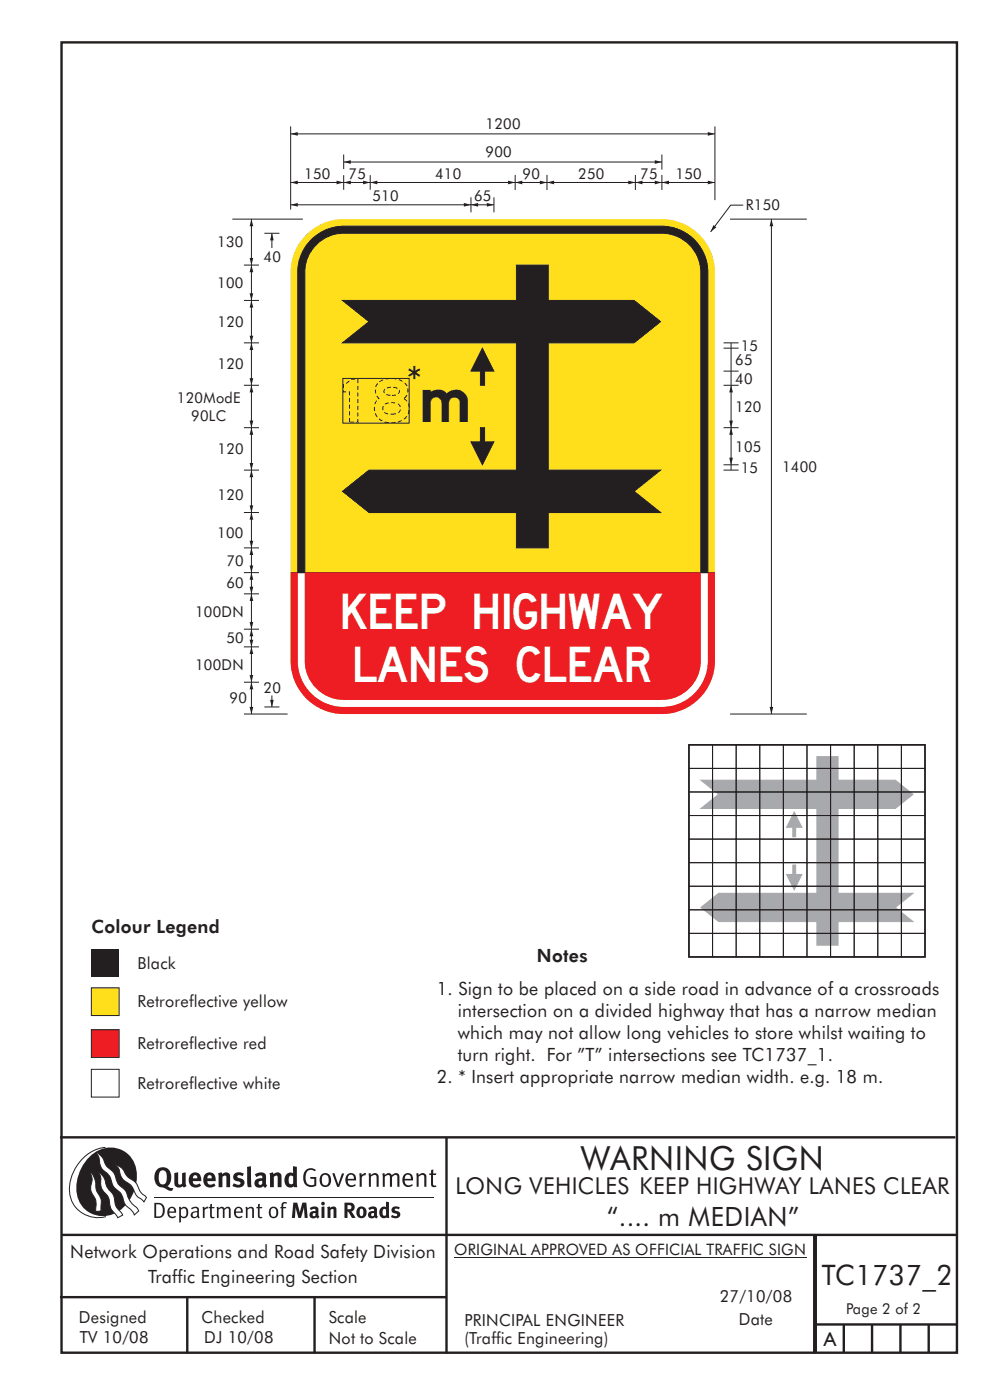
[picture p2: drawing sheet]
<svg xmlns="http://www.w3.org/2000/svg" width="210mm" height="297mm" viewBox="0 0 210 297" stroke-linecap="round" stroke-linejoin="round" font-family="sans-serif">
<g fill="none" stroke="#231f20" stroke-width=".51">
<path d="M13.1 9h189.9v278h-189.9zM12.7 241.3h190M94.7 241.4v45.8M12.7 275.2h82M13 262h190M39.7 275.2v12M66.7 275.2v12M172.7 262.2v25M173 262.2v24.8M173 281h30M179 281v6M185 281v6"/>
<path d="M191 281v6M197 281v6"/>
</g>
<path d="M96.3 266.7h74.7" fill="none" stroke="#231f20" stroke-width=".21"/>
<g fill="#231f20">
<path d="M64.9 248.2a1.61 1.61 0 0 1 2.1 0l-.2 .3a1.17 1.17 0 0 0-1.4-.2 1.17 1.17 0 0 0-.6 1.3 1.42 1.42 0 0 0 1.2 1.9l.7-.2v-1.2h-.8l-.1-.4h1.3v1.8a1.82 1.82 0 0 1-2.2 0 1.82 1.82 0 0 1-.6-2.1l.2-.7z" fill-rule="evenodd"/>
<path d="M68.2 249.1a1.77 1.77 0 0 0 .4 2.7 1.39 1.39 0 0 0 1.4-.5 1.39 1.39 0 0 0 .2-1.5 1.19 1.19 0 0 0-2-.7zM68.5 249.4a.83 .83 0 0 1 1 .1 .83 .83 0 0 1 .2 .9 .75 .75 0 0 1-.6 1.1 .75 .75 0 0 1-.8-.8v-1z" fill-rule="evenodd"/>
<path d="M70.5 249l.4-.1 .8 2.4 .8-2.3h.5l-1.1 2.8h-.4z" fill-rule="evenodd"/>
<path d="M73.6 249.3a1.74 1.74 0 0 0 .5 2.5h.9l.5-.3-.2-.3a.89 .89 0 0 1-1.1 .2 .89 .89 0 0 1-.4-1h1.7a1.15 1.15 0 0 0-.4-1.3 1.15 1.15 0 0 0-1.5 .2zM74 249.4a.67 .67 0 0 1 .8-.1 .67 .67 0 0 1 .3 .8h-1.3z" fill-rule="evenodd"/>
<path d="M76.2 249l.4-.1 .1 .4 .5-.4h.5l-.2 .5a.61 .61 0 0 0-.8 .6v1.8h-.4z" fill-rule="evenodd"/>
<path d="M78.1 249l.5-.1 .1 .4a.89 .89 0 0 1 .9-.4 .89 .89 0 0 1 .7 .7v2.2h-.4v-2.2l-.1-.2-.3-.1-.8 .4v2.1h-.4z" fill-rule="evenodd"/>
<path d="M81.1 249l.4-.1 .1 .4a.83 .83 0 0 1 .8-.4 .83 .83 0 0 1 .7 .5 .86 .86 0 0 1 .9-.5 .86 .86 0 0 1 .7 .7v2.2h-.4l-.1-2.3a.5 .5 0 0 0-.8 0l-.2 .2v2.1h-.5v-2.2l-.4-.3-.7 .4v2.1h-.4z" fill-rule="evenodd"/>
<path d="M85.7 249.3a1.74 1.74 0 0 0 .5 2.5h.9l.5-.3-.2-.3a.89 .89 0 0 1-1.1 .2 .89 .89 0 0 1-.4-1h1.7a1.15 1.15 0 0 0-.5-1.3 1.15 1.15 0 0 0-1.4 .2zM86 249.4a.67 .67 0 0 1 .9-.1 .67 .67 0 0 1 .3 .8h-1.3z" fill-rule="evenodd"/>
<path d="M88.3 249l.4-.1 .1 .4a.89 .89 0 0 1 .9-.4 .89 .89 0 0 1 .8 .7v2.2h-.5v-2.2l-.1-.2-.3-.1-.8 .4v2.1h-.4z" fill-rule="evenodd"/>
<path d="M91.5 248.2l.4-.1v.9h.7l-.2 .3h-.5v2.1l.1 .1h.5l.1 .3a.71 .71 0 0 1-1.2-.6v-1.9h-.3v-.3h.3z" fill-rule="evenodd"/>
<path d="M37 248.9l.8-.2v2a.46 .46 0 0 0 .2 .6 .46 .46 0 0 0 .6-.2v-2.2l.8-.2v2.4l.2 .5-.6 .4-.2-.3a1.03 1.03 0 0 1-1.2 .2 1.03 1.03 0 0 1-.6-1.1z" fill-rule="evenodd"/>
<path d="M40.4 249.2a1.64 1.64 0 0 0 0 2.2 1.64 1.64 0 0 0 2.3 .1l-.4-.4a.78 .78 0 0 1-.9 .3 .78 .78 0 0 1-.5-.8h1.8a1.37 1.37 0 0 0-.6-1.7 1.37 1.37 0 0 0-1.7 .3zM41.1 249.5a.48 .48 0 0 1 .6-.1 .48 .48 0 0 1 .2 .6h-1z" fill-rule="evenodd"/>
<path d="M43.5 249.2a1.65 1.65 0 0 0-.2 1.9 1.65 1.65 0 0 0 1.9 .8l.5-.4-.3-.4a.78 .78 0 0 1-.9 .3 .78 .78 0 0 1-.5-.8h1.8a1.37 1.37 0 0 0-.6-1.7 1.37 1.37 0 0 0-1.7 .3zM44.1 249.5a.48 .48 0 0 1 .6-.1 .48 .48 0 0 1 .2 .6h-.9z" fill-rule="evenodd"/>
<path d="M46.3 248.9l.7-.2 .1 .4a.95 .95 0 0 1 1-.3 .95 .95 0 0 1 .7 .8v2.3h-.8v-2.3l-.3-.2-.5 .3v2.2h-.8z" fill-rule="evenodd"/>
<path d="M49.7 249.1a1.73 1.73 0 0 1 2-.1l-.2 .5-.6-.2a.42 .42 0 0 0-.6 .3l.2 .3a1.23 1.23 0 0 1 1.4 1 1.47 1.47 0 0 1-2.3 .9l-.3-.2 .3-.6 .7 .3a.47 .47 0 0 0 .7-.3 .87 .87 0 0 0-1-.5l-.4-.2-.1-.4z" fill-rule="evenodd"/>
<path d="M54.1 249.2l.3 .5 .3-.1a.62 .62 0 0 1 .9 0l.1 .4a1.21 1.21 0 0 0-1.4 .3 1.21 1.21 0 0 0-.1 1.3 1.19 1.19 0 0 0 1.6 .1l.5 .3 .4-.5-.3-.3v-1.4a.96 .96 0 0 0-1.3-1zM55 250.6l.6-.1v.7a.43 .43 0 0 1-.6 .1 .43 .43 0 0 1 0-.7z" fill-rule="evenodd"/>
<path d="M57.2 248.9l.7-.2 .1 .4a.95 .95 0 0 1 1.1-.3 .95 .95 0 0 1 .6 .8v2.3h-.8v-2.3l-.2-.2-.6 .3v2.2h-.8z" fill-rule="evenodd"/>
<path d="M62.2 247.4v1.5a1.29 1.29 0 0 0-1.4 .2 1.29 1.29 0 0 0-.5 1.3 1.24 1.24 0 0 0 .6 1.3 1.24 1.24 0 0 0 1.4 0l.1 .2h.7l-.1-4.3zM61.5 249.5l.4-.1 .3 .2v1.5l-.3 .1a.48 .48 0 0 1-.6-.4 1.52 1.52 0 0 1 .2-1.3z" fill-rule="evenodd"/>
<path d="M52.4 247.6l.8-.2 .2 4.5h-.8l-.1-.2z" fill-rule="evenodd"/>
</g>
<path d="M22.4 243.4a9 9 0 0 0-7.4 10.9 6.2 6.2 0 0 0 7.5 3.8M32.7 254h59.4" fill="none" stroke="#231f20" stroke-width=".21"/>
<path d="M19.1 245.3a5.7 5.7 0 0 1 6.5-1.4 5.7 5.7 0 0 1 3.4 5.7 8.6 8.6 0 0 1-6.2 8.3 5.7 5.7 0 0 1-6.5-7 9.9 9.9 0 0 1 2.8-5.6z" fill-rule="evenodd" fill="#231f20"/>
<path d="M24.5 247.1a3.1 3.1 0 0 1 2.3 2.2l.7 .7a3.2 3.2 0 0 1 2 2.4l.4 .6 1.2 1.1-.6 .9-.2-.3a3.5 3.5 0 0 1-1.9-2.1 3.8 3.8 0 0 0-2.1-2.2 3.5 3.5 0 0 1-1-2.2zM20.4 244.5a3.4 3.4 0 0 1 1.9 2.5l.7 .8a3.3 3.3 0 0 1 1.7 2.6 4.4 4.4 0 0 0 1.7 2l.3 .3a6.1 6.1 0 0 0 2.5 3.7l.2 .5-.9 .9a6.1 6.1 0 0 0-1.9-2.2l-.4-.8a3.6 3.6 0 0 0-1.9-2.8l-.6-1a3.6 3.6 0 0 0-1.9-2.8 3.7 3.7 0 0 1-.8-2.4zM21 248.7a3.4 3.4 0 0 1 1.5 2.7l.6 1a3.8 3.8 0 0 1 1.4 3.1l.3 .7 1.2 1.6-1 .6-.5-.8a3.2 3.2 0 0 1-1.3-2.8 4.3 4.3 0 0 0-1.4-2.2 4.7 4.7 0 0 1-.5-2.9zM19.2 248.7a5.1 5.1 0 0 1 1.2 3.7l.3 .7a3.1 3.1 0 0 1 .7 3l.1 .8-1.1 .2-.1-.8a3.5 3.5 0 0 0-.9-3.3 3.6 3.6 0 0 1 .1-2.5z" fill-rule="evenodd" fill="#fff" stroke="#231f20" stroke-width=".21"/>
<g fill="#231f20">
<path d="M33.4 248.1a2.51 2.51 0 0 0 .4 3.7l.8 .1a2.78 2.78 0 0 0 2 .7l.2-.6h-.6l-.7-.3a2.56 2.56 0 0 0 0-3.8 1.83 1.83 0 0 0-2.1 .2zM34 248.5a.87 .87 0 0 1 1 0 .87 .87 0 0 1 .4 .9v.4a1.17 1.17 0 0 1-.9 1.5l-.3-.1a2.38 2.38 0 0 1-.2-2.7z" fill-rule="evenodd"/>
<path d="M33.1 255.5v2.6a1.12 1.12 0 0 0 1.2-.3 1.12 1.12 0 0 0 .2-1.2l-.1-.5-.3-.4zM32.7 255.2h1.1a1.67 1.67 0 0 1 1.2 1.6 1.67 1.67 0 0 1-1.3 1.6h-1zM36.1 256.5l-.2 .5h1.1a.55 .55 0 0 0-.3-.6 .55 .55 0 0 0-.6 .1zM35.8 256.3a.95 .95 0 0 1 1.2-.1 .95 .95 0 0 1 .4 1.1h-1.5a.72 .72 0 0 0 .4 .8 .72 .72 0 0 0 .9-.2l.1 .3a1.15 1.15 0 0 1-1.5 0 1.15 1.15 0 0 1-.2-1.5zM38.4 256.7v1.2a.7 .7 0 0 0 .9 .1 .7 .7 0 0 0 .2-.9 .61 .61 0 0 0-.4-.7 .61 .61 0 0 0-.7 .3zM38 256.1l.3-.1 .1 .4a.95 .95 0 0 1 1.2-.2 .95 .95 0 0 1 .3 1.2 .92 .92 0 0 1-.5 .9 .92 .92 0 0 1-1-.1v1.1l-.4 .1zM40.9 257.4a.5 .5 0 0 0 .2 .8 .5 .5 0 0 0 .7-.4v-.6zM40.5 256.3a1 1 0 0 1 1.7 .3v1.4l.2 .2-.2 .3-.3-.3a.78 .78 0 0 1-1.4-.1 .78 .78 0 0 1 .8-1.1h.5a.58 .58 0 0 0-.3-.7 .58 .58 0 0 0-.7 .2zM43 256.1l.3-.1 .1 .4 .3-.3 .5-.1-.2 .4a.52 .52 0 0 0-.6 .5v1.5h-.4zM44.6 255.5l.4-.1-.1 .7h.6l-.1 .3h-.5v1.5a.35 .35 0 0 0 .6 .3v.2a.57 .57 0 0 1-.6 .1 .57 .57 0 0 1-.3-.5v-1.6h-.3v-.3h.3zM45.9 256.1l.4-.1 .1 .4 .2-.2a.64 .64 0 0 1 1 .2 .7 .7 0 0 1 .8-.4 .7 .7 0 0 1 .5 .6v1.8h-.3v-1.7l-.3-.4-.7 .4v1.7h-.3v-1.6a.38 .38 0 0 0-.3-.5 .38 .38 0 0 0-.5 .2l-.1 .2v1.7h-.4zM50.2 256.5l-.2 .5h1.1a.55 .55 0 0 0-.2-.6 .55 .55 0 0 0-.7 .1zM49.9 256.3a.95 .95 0 0 1 1.2-.1 .95 .95 0 0 1 .4 1.1h-1.5a.72 .72 0 0 0 .4 .8 .72 .72 0 0 0 .9-.2l.1 .3a1.15 1.15 0 0 1-1.5 0 1.15 1.15 0 0 1-.2-1.5zM52.1 256.1l.3-.1 .1 .4a.72 .72 0 0 1 .8-.4 .72 .72 0 0 1 .6 .6v1.8h-.4v-1.6a.45 .45 0 0 0-.3-.5 .45 .45 0 0 0-.5 .2l-.2 .2v1.7h-.3zM54.7 255.5l.4-.1v.7h.6l-.1 .3h-.5v1.5a.35 .35 0 0 0 .5 .3v.2a.57 .57 0 0 1-.6 .1 .57 .57 0 0 1-.3-.5v-1.6h-.3v-.3h.3zM57.6 256.5l-.2 .7a.65 .65 0 0 0 .3 .8 .65 .65 0 0 0 .8-.2l.1-.1a.93 .93 0 0 0-.7-1.4zM57.3 256.3a1.12 1.12 0 0 1 1.4 0 1.12 1.12 0 0 1 .3 1.5 1.01 1.01 0 0 1-1.3 .6 1.01 1.01 0 0 1-.7-1.2zM59.9 255.2l.5-.2 .5 .2-.1 .2-.4-.1-.3 .2v.6h.6l-.1 .3h-.5v2h-.4v-2h-.2v-.3h.2zM62.2 255.2l-.3 3.2h.7l.1-2.3 .6 2.3h.6l.6-2.3 .1 2.3h.7l-.3-3.2h-.9l-.5 2.1-.5-2.1zM65.7 256.3l.3 .4a.51 .51 0 0 1 .5-.3 .51 .51 0 0 1 .4 .4v.1a.88 .88 0 0 0-1.1 .4 .88 .88 0 0 0 .2 1.1 .9 .9 0 0 0 1.1-.2l.3 .3 .4-.4-.2-.2v-1.1a.87 .87 0 0 0-.5-.8 .87 .87 0 0 0-1 .1zM66.4 257.4h.5v.5l-.1 .1h-.3l-.2-.1zM68.2 256.1v2.3h.6v-2.4zM68.1 255.4a.4 .4 0 0 0 .8 0 .4 .4 0 0 0-.8 0zM69.4 256.1l.1 2.3h.6v-1.7a.33 .33 0 0 1 .4-.2 .33 .33 0 0 1 .3 .4v1.5h.6v-1.7a.75 .75 0 0 0-.6-.7 .75 .75 0 0 0-.8 .3v-.3zM73.1 255.2v3.2h.6v-1.3l.3 .2 .7 1.1h.7l-.9-1.4a.94 .94 0 0 0 .7-1 .94 .94 0 0 0-.9-.8zM73.7 255.7a.51 .51 0 0 1 .8 .1 .51 .51 0 0 1-.2 .7l-.6 .1zM75.9 256.3a1.19 1.19 0 0 0-.1 1.7 1.19 1.19 0 0 0 1.8 0 1.19 1.19 0 0 0-.1-1.6 1.19 1.19 0 0 0-1.6-.1zM76.5 256.5l.2-.1a.99 .99 0 0 1 0 1.6 1.06 1.06 0 0 1-.2-1.5zM78.1 256.3l.3 .4a.51 .51 0 0 1 .5-.3 .51 .51 0 0 1 .5 .4v.1a.88 .88 0 0 0-1.2 .4 .88 .88 0 0 0 .2 1.1 .9 .9 0 0 0 1.1-.2l.3 .3 .4-.4-.2-.2v-1.1a.87 .87 0 0 0-.5-.8 .87 .87 0 0 0-1 .1zM78.9 257.4h.4v.5l-.1 .1h-.3l-.1-.1zM81.9 254.9v1.2a1.2 1.2 0 0 0-1.4 .6 1.2 1.2 0 0 0 .2 1.4l.5 .3 .8-.1v.1h.6l-.1-3.4zM81.4 256.5l.5 .1-.1 1.2a.46 .46 0 0 1-.5 0 .46 .46 0 0 1-.1-.5zM83.3 256.2a.79 .79 0 0 0-.1 .9 .79 .79 0 0 0 .9 .4 .33 .33 0 0 1 0 .5 .33 .33 0 0 1-.5 0l-.4-.3-.3 .5a1.15 1.15 0 0 0 1.2 .3 1.15 1.15 0 0 0 .8-1 1.49 1.49 0 0 0-1.2-.8 .4 .4 0 0 1 .3-.3 .4 .4 0 0 1 .4 .1l.2 .1 .2-.4a1.47 1.47 0 0 0-1.5 0z" fill-rule="evenodd"/>
<path d="M19.4 201.4h5.9v5.9h-5.9z" fill-rule="evenodd"/>
</g>
<path d="M19.4 209.6h5.9v5.9h-5.9z" fill-rule="evenodd" fill="#ffdf1b" stroke="#231f20" stroke-width=".21"/>
<path d="M19.4 218.5h5.9v5.8h-5.9z" fill-rule="evenodd" fill="#ee1d23" stroke="#231f20" stroke-width=".21"/>
<path d="M19.4 226.9h5.9v5.9h-5.9z" fill-rule="evenodd" fill="#fff" stroke="#231f20" stroke-width=".21"/>
<path d="M65 49.8a11.2 11.2 0 0 1 7.9-3.3h67.5a11.3 11.3 0 0 1 11.3 11.2v82.5a11.3 11.3 0 0 1-11.3 11.3h-67.5a11.3 11.3 0 0 1-11.2-11.3v-82.5a11.2 11.2 0 0 1 3.3-7.9z" fill-rule="evenodd" fill="#ffdf1b"/>
<path d="M65.6 51.3a9.7 9.7 0 0 1 7.3-3.3h67.5a9.8 9.8 0 0 1 9.8 9.7v82.5a9.8 9.8 0 0 1-9.8 9.8h-67.5a9.8 9.8 0 0 1-9.7-9.8v-82.5a9.7 9.7 0 0 1 2.4-6.4z" fill-rule="evenodd" fill="#fff"/>
<path d="M67.1 51.9a8.2 8.2 0 0 1 5.8-2.4h67.5a8.3 8.3 0 0 1 8.3 8.2v82.5a8.3 8.3 0 0 1-8.3 8.3h-67.5a8.3 8.3 0 0 1-8.2-8.3v-82.5a8.2 8.2 0 0 1 2.4-5.8z" fill-rule="evenodd" fill="#ffdf1b"/>
<path d="M163.6 46.5v105" fill="none" stroke="#231f20" stroke-width=".21"/>
<g fill="#231f20">
<path d="M163.2 150h.8l-.4 1.5z"/>
<path d="M163.6 46.5l.4 1.5h-.8z"/>
</g>
<path d="M72.9 34.4h67.5M140.4 32.8v3.2M49.3 46.5h15M154.9 46.5h16.3M154.9 151.5h16.3" fill="none" stroke="#231f20" stroke-width=".21"/>
<g fill="#231f20">
<path d="M72.9 34.4l1.5-.4v.8z"/>
<path d="M138.9 34l1.5 .4-1.5 .4z"/>
</g>
<path d="M61.7 28.4h90M72.9 32.8v3.1" fill="none" stroke="#231f20" stroke-width=".21"/>
<g fill="#231f20">
<path d="M61.7 28.4l1.5-.4v.8z"/>
<path d="M150.1 28l1.6 .4-1.6 .4z"/>
</g>
<path d="M61.7 26.8v17.7M134.8 37.1v3.2M134.8 38.7h5.6M140.4 37.1v3.2" fill="none" stroke="#231f20" stroke-width=".21"/>
<g fill="#231f20">
<path d="M134.8 38.7l1.5-.4v.8z"/>
<path d="M138.9 38.3l1.5 .4-1.5 .4z"/>
</g>
<path d="M78.5 38.7h30.8M109.3 37.1v3.2M116 37.1v3.2M99.9 41.9v3.1" fill="none" stroke="#231f20" stroke-width=".21"/>
<g fill="#231f20">
<path d="M78.5 38.7l1.5-.4v.8z"/>
<path d="M107.8 38.3l1.5 .4-1.5 .4z"/>
</g>
<path d="M109.3 38.7h6.7" fill="none" stroke="#231f20" stroke-width=".21"/>
<g fill="#231f20">
<path d="M114.5 38.3l1.5 .4-1.5 .4z"/>
<path d="M109.3 38.7l1.5-.4v.8z"/>
</g>
<path d="M99.9 43.5h4.9" fill="none" stroke="#231f20" stroke-width=".21"/>
<g fill="#231f20">
<path d="M103.3 43.1l1.5 .4-1.5 .3z"/>
<path d="M99.9 43.5l1.5-.4v.7z"/>
</g>
<path d="M116 38.7h18.8" fill="none" stroke="#231f20" stroke-width=".21"/>
<g fill="#231f20">
<path d="M133.3 38.3l1.5 .4-1.5 .4z"/>
<path d="M116 38.7l1.5-.4v.8z"/>
</g>
<path d="M140.4 38.7h11.3" fill="none" stroke="#231f20" stroke-width=".21"/>
<g fill="#231f20">
<path d="M140.4 38.7l1.5-.4v.8z"/>
<path d="M150.1 38.3l1.6 .4-1.6 .4z"/>
</g>
<path d="M61.7 38.7h11.2" fill="none" stroke="#231f20" stroke-width=".21"/>
<g fill="#231f20">
<path d="M61.7 38.7l1.5-.4v.8z"/>
<path d="M71.4 38.3l1.5 .4-1.5 .4z"/>
</g>
<path d="M72.9 37.2v3.1M157.7 43.5h-2.7l-4.3 5.7" fill="none" stroke="#231f20" stroke-width=".21"/>
<path d="M151.3 47.8l.7 .4-1.3 1z" fill="#231f20"/>
<path d="M78.5 37.2v3.1M151.7 26.8v15.7M61.7 121.5h90" fill="none" stroke="#231f20" stroke-width=".21"/>
<path d="M61.7 121.5h1.5v18.7a9.8 9.8 0 0 0 9.7 9.8h67.5a9.8 9.8 0 0 0 9.8-9.8v-18.7h1.5v18.7a11.3 11.3 0 0 1-11.3 11.3h-67.5a11.3 11.3 0 0 1-11.2-11.3z" fill-rule="evenodd" fill="#ee1d23"/>
<path d="M65.6 51.3a9.7 9.7 0 0 1 7.3-3.3h67.5a9.8 9.8 0 0 1 9.8 9.7v63.8h-1.5v-63.8a8.3 8.3 0 0 0-8.3-8.2h-67.5a8.3 8.3 0 0 0-8.2 8.2v63.8h-1.5v-63.8a9.7 9.7 0 0 1 2.4-6.4z" fill-rule="evenodd" fill="#231f20" stroke="#231f20" stroke-width=".21"/>
<path d="M64.7 121.5h84v18.7a8.3 8.3 0 0 1-8.3 8.3h-67.5a8.3 8.3 0 0 1-8.2-8.3z" fill-rule="evenodd" fill="#ee1d23"/>
<path d="M72.9 38.7h5.6" fill="none" stroke="#231f20" stroke-width=".21"/>
<g fill="#231f20">
<path d="M72.9 38.7l1.5-.4v.8z"/>
<path d="M77 38.3l1.5 .4-1.5 .4z"/>
</g>
<g fill="#231f20" stroke="#231f20" stroke-width=".21">
<path d="M72.6 63.7h61.9l5.6 4.5-5.6 4.5h-61.9l5.7-4.5z" fill-rule="evenodd"/>
<path d="M109.5 56.2h6.8v60h-6.8z" fill-rule="evenodd"/>
<path d="M72.6 104.2l5.7-4.5h61.8l-5.6 4.5 5.6 4.5h-61.8z" fill-rule="evenodd"/>
<path d="M102.3 73.9l2.5 4.8h-4.9z" fill-rule="evenodd"/>
<path d="M101.9 78.7h.9v3h-.9z" fill-rule="evenodd"/>
<path d="M99.9 93.7h4.9l-2.5 4.9z" fill-rule="evenodd"/>
<path d="M101.9 90.7h.9v3h-.9z" fill-rule="evenodd"/>
</g>
<path d="M153.5 72.7h3.2M153.5 73.9h3.2M155.1 72.7v1.2M155.1 78.7v12M72.7 80.3h14.1v9.5h-14.1zM153.5 98.6h3.2M153.5 99.7h3.2M153.5 81.7h3.2M153.5 90.7h3.2" fill="none" stroke="#231f20" stroke-width=".21"/>
<g fill="#231f20">
<path d="M154.7 89.2h.8l-.4 1.5z"/>
<path d="M155.1 81.7l.4 1.6h-.8z"/>
</g>
<path d="M155.1 90.7v7.9" fill="none" stroke="#231f20" stroke-width=".21"/>
<g fill="#231f20">
<path d="M154.7 97.1h.8l-.4 1.5z"/>
<path d="M155.1 90.7l.4 1.6h-.8z"/>
</g>
<path d="M61.7 43.5h38.2M104.8 41.9v3.1M153.5 78.7h3.2M155.1 73.9v4.8M155.1 98.6v1.1" fill="none" stroke="#231f20" stroke-width=".21"/>
<g fill="#231f20">
<path d="M61.7 43.5l1.5-.4v.7z"/>
<path d="M98.4 43.1l1.5 .4-1.5 .3z"/>
</g>
<path d="M51.7 99.7h3.2M53.3 99.7v9M51.7 108.7h3.2" fill="none" stroke="#231f20" stroke-width=".21"/>
<g fill="#231f20">
<path d="M52.9 107.2h.8l-.4 1.5z"/>
<path d="M53.3 99.7l.4 1.6h-.8z"/>
</g>
<path d="M53.3 144.7v6.8" fill="none" stroke="#231f20" stroke-width=".21"/>
<g fill="#231f20">
<path d="M53.3 144.7l.4 1.6h-.8z"/>
<path d="M52.9 150h.8l-.4 1.5z"/>
</g>
<path d="M51.7 137.2h3.2M53.3 137.2v7.5M51.7 144.7h3.2" fill="none" stroke="#231f20" stroke-width=".21"/>
<g fill="#231f20">
<path d="M53.3 137.2l.4 1.6h-.8z"/>
<path d="M52.9 143.2h.8l-.4 1.5z"/>
</g>
<path d="M53.3 116.2v5.3M51.7 133.5h3.2M51.7 121.5h3.2" fill="none" stroke="#231f20" stroke-width=".21"/>
<g fill="#231f20">
<path d="M53.3 116.2l.4 1.6h-.8z"/>
<path d="M52.9 120h.8l-.4 1.5z"/>
</g>
<path d="M51.7 116.2h3.2M53.3 108.7v7.5" fill="none" stroke="#231f20" stroke-width=".21"/>
<g fill="#231f20">
<path d="M53.3 108.7l.4 1.6h-.8z"/>
<path d="M52.9 114.7h.8l-.4 1.5z"/>
</g>
<path d="M51.7 90.7h3.2M53.3 90.7v9" fill="none" stroke="#231f20" stroke-width=".21"/>
<g fill="#231f20">
<path d="M52.9 98.2h.8l-.4 1.5z"/>
<path d="M53.3 90.7l.4 1.6h-.8z"/>
</g>
<path d="M53.3 46.5v9.7" fill="none" stroke="#231f20" stroke-width=".21"/>
<g fill="#231f20">
<path d="M53.3 46.5l.4 1.5h-.8z"/>
<path d="M52.9 54.7h.8l-.4 1.5z"/>
</g>
<path d="M51.7 151.5h9.3M56.1 150h3.2M57.7 147.6v2.4" fill="none" stroke="#231f20" stroke-width=".21"/>
<path d="M57.3 148.5h.8l-.4 1.5z" fill="#231f20"/>
<path d="M57.7 49.5v3.1" fill="none" stroke="#231f20" stroke-width=".21"/>
<path d="M57.7 49.5l.4 1.5h-.8z" fill="#231f20"/>
<path d="M56.1 49.5h3.2M53.3 133.5v3.7" fill="none" stroke="#231f20" stroke-width=".21"/>
<g fill="#231f20">
<path d="M52.9 135.7h.8l-.4 1.5z"/>
<path d="M53.3 133.5l.4 1.5h-.8z"/>
</g>
<path d="M53.3 126v7.5" fill="none" stroke="#231f20" stroke-width=".21"/>
<g fill="#231f20">
<path d="M53.3 126l.4 1.5h-.8z"/>
<path d="M52.9 132h.8l-.4 1.5z"/>
</g>
<path d="M51.7 126h3.2M53.3 121.5v4.5" fill="none" stroke="#231f20" stroke-width=".21"/>
<g fill="#231f20">
<path d="M52.9 124.5h.8l-.4 1.5z"/>
<path d="M53.3 121.5l.4 1.5h-.8z"/>
</g>
<path d="M51.7 72.7h3.2M53.3 81.7v9" fill="none" stroke="#231f20" stroke-width=".21"/>
<g fill="#231f20">
<path d="M52.9 89.2h.8l-.4 1.5z"/>
<path d="M53.3 81.7l.4 1.6h-.8z"/>
</g>
<path d="M53.3 63.7v9M51.7 81.7h3.2" fill="none" stroke="#231f20" stroke-width=".21"/>
<g fill="#231f20">
<path d="M53.3 63.7l.4 1.6h-.8z"/>
<path d="M52.9 71.2h.8l-.4 1.5z"/>
</g>
<path d="M53.3 72.7v9" fill="none" stroke="#231f20" stroke-width=".21"/>
<g fill="#231f20">
<path d="M52.9 80.2h.8l-.4 1.5z"/>
<path d="M53.3 72.7l.4 1.6h-.8z"/>
</g>
<path d="M53.3 56.2v7.5M51.7 63.7h3.2" fill="none" stroke="#231f20" stroke-width=".21"/>
<g fill="#231f20">
<path d="M53.3 56.2l.4 1.6h-.8z"/>
<path d="M52.9 62.2h.8l-.4 1.5z"/>
</g>
<g fill="none" stroke="#231f20" stroke-width=".21">
<path d="M51.7 56.2h3.2M146.1 158h5.1v5h-5.1zM151.2 158h5v5h-5zM156.2 158h5v5h-5zM161.2 158h5v5h-5zM166.2 158h5v5h-5zM171.2 158h5v5h-5zM176.2 158h5v5h-5zM181.2 158h5v5h-5zM186.2 158h5v5h-5zM191.2 158h5v5h-5zM146.1 163h5.1v5h-5.1z"/>
<path d="M146.1 168h5.1v5h-5.1zM146.1 173h5.1v5h-5.1zM146.1 178h5.1v5h-5.1zM151.2 163h5v5h-5zM151.2 168h5v5h-5zM151.2 173h5v5h-5zM151.2 178h5v5h-5zM156.2 163h5v5h-5zM156.2 168h5v5h-5zM156.2 173h5v5h-5zM156.2 178h5v5h-5zM161.2 163h5v5h-5z"/>
<path d="M161.2 168h5v5h-5zM161.2 173h5v5h-5zM161.2 178h5v5h-5zM166.2 163h5v5h-5zM166.2 168h5v5h-5zM166.2 173h5v5h-5zM166.2 178h5v5h-5zM171.2 163h5v5h-5zM171.2 168h5v5h-5zM171.2 173h5v5h-5zM171.2 178h5v5h-5zM176.2 163h5v5h-5z"/>
<path d="M176.2 168h5v5h-5zM176.2 173h5v5h-5zM176.2 178h5v5h-5zM181.2 163h5v5h-5zM181.2 168h5v5h-5zM181.2 173h5v5h-5zM181.2 178h5v5h-5zM186.2 163h5v5h-5zM186.2 168h5v5h-5zM186.2 173h5v5h-5zM186.2 178h5v5h-5zM191.2 163h5v5h-5z"/>
<path d="M191.2 168h5v5h-5zM191.2 173h5v5h-5zM191.2 178h5v5h-5zM146.1 183h5.1v5h-5.1zM146.1 188h5.1v5h-5.1zM146.1 193h5.1v5h-5.1zM146.1 198h5.1v5h-5.1zM151.2 183h5v5h-5zM151.2 188h5v5h-5zM151.2 193h5v5h-5zM151.2 198h5v5h-5zM156.2 183h5v5h-5z"/>
<path d="M156.2 188h5v5h-5zM156.2 193h5v5h-5zM156.2 198h5v5h-5zM161.2 183h5v5h-5zM161.2 188h5v5h-5zM161.2 193h5v5h-5zM161.2 198h5v5h-5zM166.2 183h5v5h-5zM166.2 188h5v5h-5zM166.2 193h5v5h-5zM166.2 198h5v5h-5zM171.2 183h5v5h-5z"/>
<path d="M171.2 188h5v5h-5zM171.2 193h5v5h-5zM171.2 198h5v5h-5zM176.2 183h5v5h-5zM176.2 188h5v5h-5zM176.2 193h5v5h-5zM176.2 198h5v5h-5zM181.2 183h5v5h-5zM181.2 188h5v5h-5zM181.2 193h5v5h-5zM181.2 198h5v5h-5zM186.2 183h5v5h-5z"/>
<path d="M186.2 188h5v5h-5zM186.2 193h5v5h-5zM186.2 198h5v5h-5zM191.2 183h5v5h-5zM191.2 188h5v5h-5zM191.2 193h5v5h-5zM191.2 198h5v5h-5z"/>
</g>
<g fill="#a8a9ad" stroke="#a8a9ad" stroke-width=".21">
<path d="M148.7 165.5h41.2l3.8 3-3.8 3h-41.2l3.7-3z" fill-rule="evenodd"/>
<path d="M173.3 160.5h4.5v40h-4.5z" fill-rule="evenodd"/>
<path d="M148.7 192.5l3.7-3h41.3l-3.8 3 3.8 3h-41.3z" fill-rule="evenodd"/>
<path d="M168.5 172.3l1.6 3.2h-3.2z" fill-rule="evenodd"/>
<path d="M168.2 175.5h.6v2h-.6z" fill-rule="evenodd"/>
<path d="M166.9 185.5h3.2l-1.6 3.3z" fill-rule="evenodd"/>
<path d="M168.2 183.5h.6v2h-.6z" fill-rule="evenodd"/>
</g>
<path d="M146.1 158h50.1v45h-50.1z" fill="none" stroke="#231f20" stroke-width=".35"/>
<text font-size="9.1" fill="#231f20" x="72.9" y="89.5">18m</text>
<text font-size="8.3" fill="#231f20" x="86.3" y="83.5">*</text>
<g font-size="7.5" fill="#fff">
<text x="72.7" y="133.3">KEEP HIGHWAY</text>
<text x="75.3" y="144.6">LANES CLEAR</text>
</g>
<text font-size="7.1" fill="#231f20" x="123.2" y="248.2">WARNING SIGN</text>
<text font-size="6" fill="#231f20" x="174.3" y="272.6">TC1737_2</text>
<text font-size="5.6" fill="#231f20" x="128.8" y="260">“.... m MEDIAN”</text>
<text font-size="4.9" fill="#231f20" x="96.7" y="253.4">LONG VEHICLES KEEP HIGHWAY LANES CLEAR</text>
<text font-size="4.2" fill="#231f20" x="174.7" y="285.6">A</text>
<g font-size="3.9" fill="#231f20">
<text x="19.4" y="197.8">Colour Legend</text>
<text x="113.9" y="204">Notes</text>
<text x="92.7" y="211.2">1. Sign to be placed on a side road in advance of a crossroads</text>
<text x="97.1" y="215.8">intersection on a divided highway that has a narrow median</text>
<text x="97.1" y="220.5">which may not allow long vehicles to store whilst waiting to</text>
<text x="97.1" y="225.1">turn right. For ”T” intersections see TC1737_1.</text>
<text x="92.7" y="229.8">2. * Insert appropriate narrow median width. e.g. 18 m.</text>
<text x="14.9" y="267">Network Operations and Road Safety Division</text>
<text x="31.4" y="272.1">Traffic Engineering Section</text>
</g>
<g font-size="3.5" fill="#231f20">
<text x="29.2" y="205.6">Black</text>
<text x="29.2" y="213.7">Retroreflective yellow</text>
<text x="29.2" y="222.6">Retroreflective red</text>
<text x="29.2" y="231">Retroreflective white</text>
<text x="16.7" y="280.6">Designed</text>
<text x="42.7" y="280.6">Checked</text>
<text x="69.7" y="280.6">Scale</text>
<text x="98.5" y="281.4">PRINCIPAL ENGINEER</text>
<text x="152.7" y="276.2">27/10/08</text>
<text x="156.7" y="281.2">Date</text>
<text x="16.9" y="284.8">TV 10/08</text>
<text x="43.3" y="284.8">DJ 10/08</text>
<text x="69.7" y="285.2">Not to Scale</text>
<text x="98.5" y="285.1">(Traffic Engineering)</text>
</g>
<text font-size="3.4" fill="#231f20" x="96.3" y="266.3">ORIGINAL APPROVED AS OFFICIAL TRAFFIC SIGN</text>
<g font-size="3.2" fill="#231f20">
<text x="103" y="27.3">1200</text>
<text x="103" y="33.3">900</text>
<text x="64.5" y="37.9">150</text>
<text x="74" y="37.9">75</text>
<text x="92.3" y="37.9">410</text>
<text x="110.9" y="37.9">90</text>
<text x="122.7" y="37.9">250</text>
<text x="135.8" y="37.9">75</text>
<text x="143.3" y="37.9">150</text>
<text x="79" y="42.6">510</text>
<text x="100.6" y="42.6">65</text>
<text x="158.2" y="44.5">R150</text>
<text x="46.1" y="52.5">130</text>
<text x="55.9" y="55.7">40</text>
<text x="46.1" y="61.1">100</text>
<text x="46.1" y="69.4">120</text>
<text x="156" y="77.5">65</text>
<text x="157.1" y="74.4">15</text>
<text x="46.1" y="78.4">120</text>
<text x="156" y="81.4">40</text>
<text x="37.5" y="85.5">120ModE</text>
<text x="40.6" y="89.3">90LC</text>
<text x="156" y="87.4">120</text>
<text x="156" y="95.8">105</text>
<text x="46.1" y="96.4">120</text>
<text x="157.1" y="100.3">15</text>
<text x="165.9" y="100.1">1400</text>
<text x="46.1" y="106.1">120</text>
<text x="46.1" y="114">100</text>
<text x="48" y="124.9">60</text>
<text x="48" y="120">70</text>
<text x="41.4" y="130.9">100DN</text>
<text x="48" y="136.5">50</text>
<text x="41.4" y="142.1">100DN</text>
<text x="48.7" y="149.2">90</text>
<text x="55.9" y="147.1">20</text>
<text x="179.5" y="278.8">Page 2 of 2</text>
</g>
</svg>
